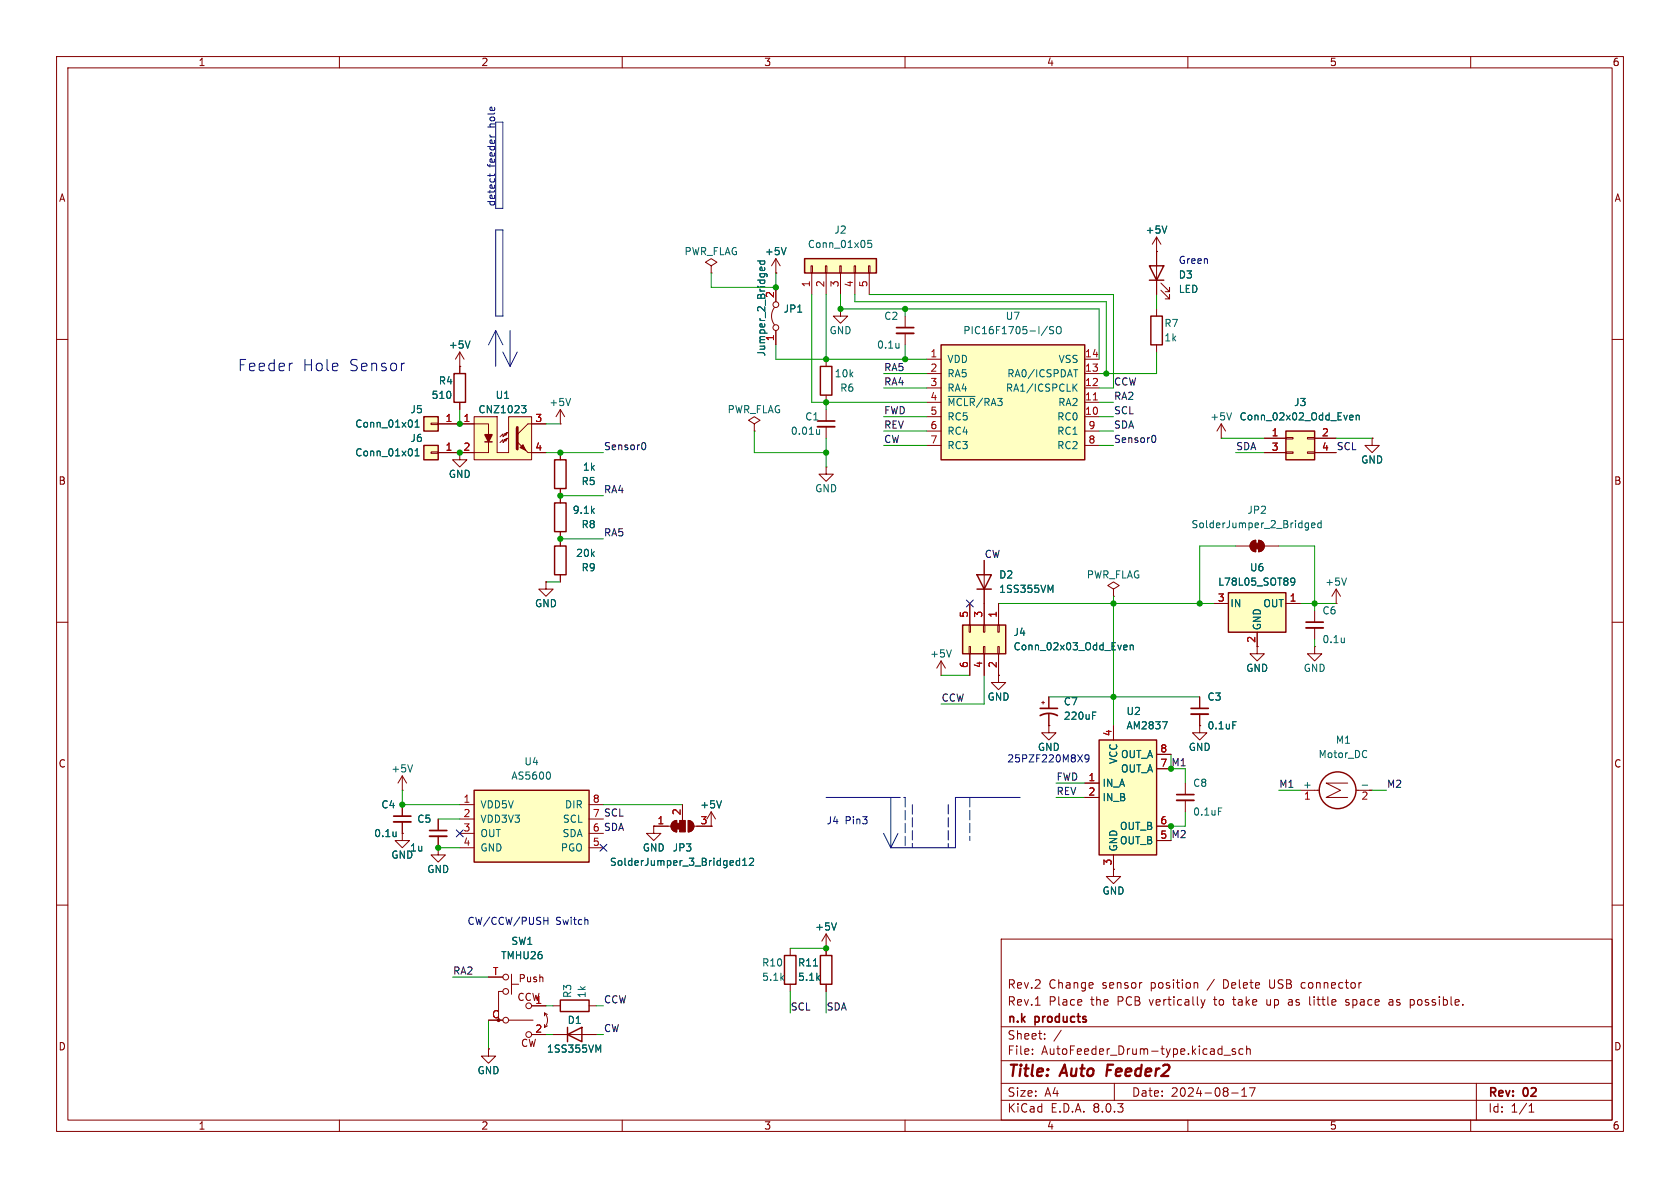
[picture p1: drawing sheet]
<svg xmlns="http://www.w3.org/2000/svg" width="297mm" height="210mm" viewBox="0 0 297 210" stroke-linecap="round" stroke-linejoin="round" font-family="sans-serif">
<g fill="none" stroke="#840000" stroke-width=".18">
<path d="M10 10h277v190h-277zM12 12h273v186h-273zM60 10v2M110 10v2M160 10v2M210 10v2M260 10v2M10 60h2M285 60h2M81.3 80v1.3h1.2l-1.2 1.3-1.3-1.3h1.3M10 110h2M285 110h2"/>
<path d="M71.1 139.7h.1M71.1 137.2l-.7 1.2M71.1 137.2v2.5M71.1 137.2l.8 1.2M10 160h2M71.1 147.3v1.3h1.3l-1.3 1.3-1.3-1.3h1.3M71.1 147.3h.1M77.5 149.9v1.2h1.2l-1.2 1.3-1.3-1.3h1.3M77.5 149.9h.1M77.5 144.8v2M77.5 147.8v2.1M285 160h2"/>
<path d="M177 166h108v32h-108zM183 177.7h.9M201.7 173.7h.2M211.3 173.7l.4 .1v.1v.8M212.3 176.7l.4 1M212.7 177.7l-.2 .4-.2 .1M213 176.7l-.3 1M224 176.7v.9M228.2 176.7l-.4 .1M228.3 177.1h-.3a.29 .29 0 0 0-.3 .3 .29 .29 0 0 0 .3 .3h.3M230.1 173.8v.8M231.5 176.2v1.3l.2 .2"/>
<path d="M237.9 177.6h.6M238.5 176.8l-.4-.1-.2 .2 .1 .2 .5 .2M240.5 173.7h.2M245.6 176.8l.4-.1 .2 .2M246.2 177.1h-.5a.29 .29 0 0 0-.2 .3 .29 .29 0 0 0 .2 .3l.5-.1M249.5 176.7l.4 .1 .1 .2v.6l-.5 .1M60 198v2M110 198v2M160 198v2M177 194.5h108M177 191.5h108M177 187.5h108"/>
<path d="M177 181.5h108M182.5 186.3v.1M182.5 185.5v.1M184.7 183.6v.1M184.7 182.8v.1M187.6 182.1l-1.3 2M197 191.5v3M210 198v2M216.4 186.5h1.1M217.7 193.2h1.2M218.4 185.5l-.4-.1-.2 .2 .1 .2 .5 .2v.3h-.6M219.5 193.8h.9"/>
<path d="M219.5 192.7l.5-.4v1.5M219.7 185.5l-.4-.1-.3 .3v.4l.2 .2h.5M220.4 185.5l.2-.1 .4 .1v.9M220.4 184.9v1.5M220.9 192.3h1l-.7 1.5M260 198v2M261 191.5v6.5M270.3 196.6h.9M270.3 195.5l.4-.4v1.5"/>
</g>
<path d="M195.8 188.2l-.2 2" fill="none" stroke="#840000" stroke-width=".4"/>
<path d="M72.9 135.2l-.4 1.3" fill="none" stroke="#006464" stroke-width=".18"/>
<path d="M75.9 147.8h3.1" fill="none" stroke="#840000" stroke-width=".33"/>
<path d="M75.9 146.8h3.1" fill="none" stroke="#840000" stroke-width=".3"/>
<path d="M83.8 139.7h20.3v12.7h-20.3z" fill="#ffffc2"/>
<path d="M98 81.3h2.1v5.1h-2.1zM98 88.9h2.1v5.1h-2.1zM98 96.5h2.1v5.1h-2.1zM83.8 139.7h20.3v12.7h-20.3zM99.1 176.8h5v2h-5zM138.7 168.9h2v5.1h-2zM145 168.9h2.1v5.1h-2.1zM100.3 182.9l2.6-1.3v2.6zM100.3 181.6v2.6" fill="none" stroke="#840000" stroke-width=".25"/>
<g fill="none" stroke="#840000" stroke-width=".18">
<path d="M125.7 47l1-.6-1-.7-1 .7 1 .6v1.3M125.7 48.3h.1M136.9 54.4a2.54 2.54 0 0 0 0 3M137.2 48.3h.1M137.2 45.7v2.6M137.2 50.8v2.5M137.2 58.4v2.6M137.2 45.7l-.8 1.3M137.2 45.7l.7 1.3M99.1 74.9h.1M99.1 72.4v2.5M99.1 72.4l-.8 1.3"/>
<path d="M99.1 72.4l.7 1.3M133.3 74.9l1.1-.6-1.1-.6-1 .6 1 .6v1.3M133.3 76.2h.1M99.1 80v1.3M99.1 86.4v2.5M99.1 94v2.5M146 82.6v1.2h1.3l-1.3 1.3-1.2-1.3h1.2M146 82.6h.1M96.5 102.9v1.2h1.3l-1.3 1.3-1.3-1.3h1.3M96.5 102.9h.1M99.1 101.6v1.3M81.3 142.2h2.5"/>
<path d="M81.3 144.8h2.5M81.3 147.3h2.5M81.3 149.9h2.5M104.1 142.2h2.6M104.1 144.8h2.6M104.1 147.3h2.6M104.1 149.9h2.6M115.6 146.1v1.2h1.2l-1.2 1.3-1.3-1.3h1.3M115.6 146.1h.1M115.6 146.1h3M118.9 145.3l.7-.3v2.1a1.02 1.02 0 0 1-.9-.7 1.02 1.02 0 0 1 .2-1.1zM120.6 142.2v2.8"/>
<path d="M121.7 145a1.02 1.02 0 0 1 1 1.1 1.02 1.02 0 0 1-1 1zM122.7 146.1h3M125.7 146.1h.1M125.7 143.5l-.7 1.3M125.7 143.5v2.6M125.7 143.5l.8 1.3M86.4 172.7h2.5M88.9 175.3h-.8v5M90.4 174h1.3M90.4 172.2v3.6M94 177.8h2.5M96.3 179.1a1.79 1.79 0 0 1 0 2.5"/>
<path d="M96.3 179.1v.5M96.3 179.1l.5 .2M97.8 177.8h1.3M104.1 177.8h1.3M139.7 167.6v1.3M139.7 174v1.3M146 167.6h.1M146 165.1v3.8M146 174v1.3M146 165.1l-.7 1.3M146 165.1l.8 1.3M86.4 185.4v1.3h1.2l-1.2 1.3-1.3-1.3h1.3"/>
<path d="M86.4 185.4h.1M86.4 180.3h2.5M89.9 180.3h4.3M94 182.9h2.5M96.3 181.1v.5M96.8 181.4l-.5 .2M97.8 182.9h7.6"/>
<circle cx="137.2" cy="57.9" r=".51"/>
<circle cx="137.2" cy="53.8" r=".51"/>
<circle cx="89.4" cy="175.3" r=".51"/>
<circle cx="89.4" cy="172.7" r=".51"/>
<circle cx="93.5" cy="177.8" r=".51"/>
<circle cx="89.4" cy="180.3" r=".51"/>
<circle cx="93.5" cy="182.9" r=".51"/>
</g>
<g fill="none" stroke="#006464" stroke-width=".18">
<path d="M133.9 46.1h1.3M134.4 46.1v.4l.2 .2 .5-.1v-.5M134.4 47.8v-.4l.3-.2 .1 .6M135.1 47.3v.5M139 43.8l-.4 1.2M100.9 70.4l-.4 1.3M97.1 136.5l.2 .5-.2 .7M127.5 141.5l-.4 1.3M130.3 152.9h.4M130.3 152.2h.4M130.7 151.7v1.3M131.3 153h.7"/>
<path d="M131.3 152.1l.4-.4v1.3M132.5 151.8l.5-.1 .2 .4-.8 .9h.8M143.8 170.8h.7M147.9 163.1l-.5 1.3M105.8 185.6l.4-.9v1.3"/>
</g>
<g fill="#840000" stroke="#840000" stroke-width=".18">
<path d="M119.6 145.5h.5v1.1h-.5z"/>
<path d="M118.9 145.3l.7-.3v2.1a1.02 1.02 0 0 1-.9-.7 1.02 1.02 0 0 1 .2-1.1z"/>
<path d="M120.1 145h1.1v2.1h-1.1z"/>
<path d="M121.7 145a1.02 1.02 0 0 1 1 1.1 1.02 1.02 0 0 1-1 1z"/>
</g>
<path d="M217.2 104.8h10.1v7h-10.1z" fill="#ffffc2"/>
<g fill="none" stroke="#840000" stroke-width=".25">
<path d="M203.2 47h2.5l-1.2 2.5zM203.2 49.5h2.5M203.5 55.9h2v5.1h-2zM217.2 104.8h10.1v7h-10.1z"/>
<circle cx="236.5" cy="139.7" r="3.3"/>
</g>
<g fill="none" stroke="#840000" stroke-width=".18">
<path d="M204.5 44.5h.1M204.5 41.9v10.2M204.5 54.6v1.3M204.5 41.9l-.8 1.3M204.5 41.9l.7 1.3M205.2 51.3l1.6 1.5v-.7v.7h-.8M205.2 50l1.6 1.6v-.8v.8h-.8M204.5 61v1.2M242.6 77.5v1.2h1.2l-1.2 1.3-1.3-1.3h1.3M242.6 77.5h.1M218.4 96.5h2.6M221.3 95.8l.7-.3v2a1.02 1.02 0 0 1-.9-.6 1.02 1.02 0 0 1 .2-1.1z"/>
<path d="M222.5 95.5a1.02 1.02 0 0 1 1 1 1.02 1.02 0 0 1-1 1zM223.5 96.5h2.6M166.4 119.4h.1M166.4 116.8l-.8 1.3M166.4 116.8v2.6M166.4 116.8l.7 1.3M176.5 119.4v1.3h1.3l-1.3 1.2-1.2-1.2h1.2M176.5 119.4h.1M214.6 106.7h2.6M222.2 111.8v3.8h1.3l-1.3 1.2-1.2-1.2h1.2M227.3 106.7h2.6M232.4 114.3v1.3h1.3l-1.3 1.2-1.3-1.2h1.3"/>
<path d="M232.4 114.3h.1M232.4 108v2M232.4 111v2M236.2 106.7h.1M236.2 104.1l-.7 1.3M236.2 104.1v2.6M236.2 104.1l.8 1.3M184.1 124.2h.6M184.4 124v.5M185.4 128.3v1.2h1.3l-1.3 1.3-1.3-1.3h1.3M185.4 128.3h.1M185.4 123.2v2"/>
<path d="M185.4 126.2v2.1M209.5 138.4v2.1M212.1 128.3v1.2h1.3l-1.3 1.3-1.3-1.3h1.3M212.1 128.3h.1M212.1 123.2v2M212.1 126.2v2.1M229.9 139.7h3.3M238.3 138.4h-3.9l2.6 1.3-2.6 1.3h3.9M239.7 139.7h2.9M209.5 141.5v2"/>
</g>
<g fill="none" stroke="#006464" stroke-width=".18">
<path d="M206.3 39.9l-.4 1.3M231 92.4l.3 .1M231.3 92.4v1.1l-.2 .2M231.3 93.2l-.3 .1M231.9 92.9l.6-.2-.1-.2-.4-.1-.1 .2v.6h.5M233.6 92.5l-.4-.1-.2 .3 .1 .5h.5M233.6 92v1.3M168.2 114.9l-.4 1.2M228.2 102.3l.2-.1 .4 .1a.84 .84 0 0 1-.3 1.1h-.2M228.9 102.7l-.2 .3-.5-.2M237.7 112.8v.8M237.7 113.5h-.1"/>
<path d="M238 102.2l-.4 1.2M193.2 126.5h.4M193.2 125.9h.6M217.9 127.6h.7M240.8 138.8h1M241.6 132.7v.1M241.6 133.8v.1M215.4 142.8h.6"/>
</g>
<path d="M230.9 111h3M210.6 126.2h3M208 141.5h3.1" fill="none" stroke="#840000" stroke-width=".33"/>
<path d="M230.9 110h3M183.9 126.5a3.2 3.2 0 0 1 3 0M183.9 125.2h3M210.6 125.2h3M208 140.5h3.1" fill="none" stroke="#840000" stroke-width=".3"/>
<g fill="#840000" stroke="#840000" stroke-width=".18">
<path d="M221.7 96h1.1v1h-1.1z"/>
<path d="M221.3 95.8l.7-.3v2a1.02 1.02 0 0 1-.9-.6 1.02 1.02 0 0 1 .2-1.1z"/>
<path d="M222.5 95.5a1.02 1.02 0 0 1 1 1 1.02 1.02 0 0 1-1 1z"/>
</g>
<path d="M227.3 76.2h5.1v5.1h-5.1z" fill="#ffffc2"/>
<g fill="none" stroke="#840000" stroke-width=".18">
<path d="M215.9 77.5h.1M215.9 74.9l-.8 1.3M215.9 74.9v2.6M215.9 74.9l.8 1.3M223.5 77.5h3.8M227.3 79.9h1.3v.2h-1.3zM227.3 77.3h1.3v.3h-1.3zM231.1 79.9h1.3v.2h-1.3zM231.1 77.3h1.3v.3h-1.3zM232.4 77.5h3.8M174 99.1v7.6M223.5 80h3.8"/>
<path d="M232.4 80h3.8M71.1 142.2v2.1M71.1 145.3v2"/>
</g>
<path d="M227.3 76.2h5.1v5.1h-5.1zM172.7 101.6h2.6l-1.3 2.5zM172.7 104.1h2.6" fill="none" stroke="#840000" stroke-width=".25"/>
<path d="M217.7 73l-.4 1.2M238.8 73.4l.4 .1v.2l-.6 .1M239.2 74.2h-.4M239.8 73.5l.1-.1 .3 .1 .1 .7M239.8 73.4v.8M185.7 104.4l.4-1v1.3M70 147.1v.8M70 147.8h.1" fill="none" stroke="#006464" stroke-width=".18"/>
<path d="M69.6 145.3h3" fill="none" stroke="#840000" stroke-width=".33"/>
<path d="M69.6 144.3h3" fill="none" stroke="#840000" stroke-width=".3"/>
<path d="M170.2 110.5h7.6v5.1h-7.6z" fill="#ffffc2"/>
<g fill="none" stroke="#840000" stroke-width=".18">
<path d="M171.3 110.5h.3v1.3h-.3zM171.3 114.3h.3v1.3h-.3zM171.4 106.7v3.8M171.4 115.6v3.8M173.9 110.5h.2v1.3h-.2zM173.9 114.3h.2v1.3h-.2zM174 106.7v3.8M174 115.6v3.8M176.4 110.5h.3v1.3h-.3zM176.4 114.3h.3v1.3h-.3zM176.5 106.7v3.8M176.5 115.6v3.8"/>
<path d="M196.8 104.1l1.1-.6-1.1-.6-1 .6 1 .6v1.3M196.8 105.4h.1"/>
</g>
<path d="M170.2 110.5h7.6v5.1h-7.6z" fill="none" stroke="#840000" stroke-width=".25"/>
<path d="M198.8 114l.4 .1 .1 .2-.6 .2M199.2 114.8l-.4 .1M199.8 114.2l.2-.2 .3 .1v.8M199.8 114v.9" fill="none" stroke="#006464" stroke-width=".18"/>
<path d="M74.9 78.7h2.6v2.6h-2.6z" fill="#ffffc2"/>
<path d="M76.2 79.9h1.3v.2h-1.3zM77.5 80h3.8" fill="none" stroke="#840000" stroke-width=".18"/>
<path d="M74.9 78.7h2.6v2.6h-2.6z" fill="none" stroke="#840000" stroke-width=".25"/>
<path d="M73.4 79.7l.4-.4v1.3M73.4 80.6h.7" fill="none" stroke="#006464" stroke-width=".18"/>
<path d="M74.9 73.7h2.6v2.5h-2.6z" fill="#ffffc2"/>
<path d="M76.2 74.8h1.3v.3h-1.3zM77.5 74.9h3.8M81.3 64.8v1.2M81.3 71.1v1.3" fill="none" stroke="#840000" stroke-width=".18"/>
<path d="M74.9 73.7h2.6v2.5h-2.6zM80.3 66h2v5.1h-2z" fill="none" stroke="#840000" stroke-width=".25"/>
<path d="M73.4 75.5h.7M73.4 74.6l.4-.4v1.3" fill="none" stroke="#006464" stroke-width=".18"/>
<path d="M194.3 130.8h10.2v20.3h-10.2z" fill="#ffffc2"/>
<path d="M194.3 130.8h10.2v20.3h-10.2z" fill="none" stroke="#840000" stroke-width=".25"/>
<path d="M191.8 138.4h2.5M196.8 128.3v2.5M204.5 135.9h2.5M204.5 133.4h2.5M191.8 141h2.5M196.8 153.7v1.2h1.3l-1.3 1.3-1.2-1.3h1.2M196.8 153.7h.1M196.8 151.1v2.6M204.5 148.6h2.5M204.5 146.1h2.5" fill="none" stroke="#840000" stroke-width=".18"/>
<path d="M205.5 127.6h.9l-.6 1.2" fill="none" stroke="#006464" stroke-width=".18"/>
<path d="M83.8 73.7h4.1v6.3h2v-6.3h4.1v7.6h-10.2z" fill="#ffffc2"/>
<path d="M85.7 78.1h1.3" fill="none" stroke="#840000" stroke-width=".25"/>
<path d="M81.3 74.9h5.1v1.9M81.3 64.8h.1M81.3 62.2l-.8 1.3M81.3 62.2v2.6M81.3 62.2l.7 1.3M83.8 73.7h4.1v6.3h2v-6.3h4.1v7.6h-10.2zM86.4 78.1v1.9h-5.1M89.2 76.7l.5-.2-.3 .5zM89.7 76.5l-.8 .7v-.5l-.5 .5M89.7 77.5l-.3 .5-.2-.3 .5-.2-.8 .7v-.5l-.5 .5M96.5 74.9h-3.2l-1.9 1.9M93.3 80h3.2" fill="none" stroke="#840000" stroke-width=".18"/>
<g fill="#840000" stroke="#840000" stroke-width=".18">
<path d="M91.4 78.1l1.9 1.9z"/>
<path d="M92.5 78.6l.5 1-1.1-.5z"/>
</g>
<path d="M91.4 75.6v3.8" fill="none" stroke="#840000" stroke-width=".51"/>
<path d="M85.7 76.8h1.3l-.6 1.3z" fill="#840000" stroke="#840000" stroke-width=".25"/>
<path d="M83.1 60.3l-.4 1.2M92.2 71.7h.8l-.4 .5 .3 .1 .1 .4-.3 .3h-.3" fill="none" stroke="#006464" stroke-width=".18"/>
<path d="M142.2 45.7h12.7v2.6h-12.7z" fill="#ffffc2"/>
<g fill="none" stroke="#840000" stroke-width=".18">
<path d="M143.4 47h.2v1.3h-.2zM143.5 48.3v3.8M145.9 47h.3v1.3h-.3zM146 48.3v3.8M148.5 47h.2v1.3h-.2zM148.6 54.6v1.3h1.3l-1.3 1.3-1.3-1.3h1.3M148.6 54.6h.1M148.6 48.3v3.8M151 47h.3v1.3h-.3zM151.1 48.3v3.8M153.5 47h.3v1.3h-.3zM153.7 48.3v3.8"/>
<path d="M160 55.9v2M160 58.9v2.1M146 63.5v1.3M146 69.9v1.2M146 72.4v2M146 75.4v2.1"/>
</g>
<path d="M142.2 45.7h12.7v2.6h-12.7zM145 64.8h2.1v5.1h-2.1z" fill="none" stroke="#840000" stroke-width=".25"/>
<path d="M154.1 42.5h-.6l-.1 .6 .2-.1h.4l.1 .2v.4l-.2 .2-.5-.2M144.9 75.9v.9M144.9 76.7l-.4 .1M158.9 60.7v.8M158.9 61.4v.1" fill="none" stroke="#006464" stroke-width=".18"/>
<path d="M158.5 58.9h3M144.5 75.4h3.1" fill="none" stroke="#840000" stroke-width=".33"/>
<path d="M158.5 57.9h3M144.5 74.4h3.1" fill="none" stroke="#840000" stroke-width=".3"/>
<path d="M166.4 61h25.4v20.3h-25.4z" fill="#ffffc2"/>
<path d="M166.4 61h25.4v20.3h-25.4z" fill="none" stroke="#840000" stroke-width=".25"/>
<g fill="none" stroke="#840000" stroke-width=".18">
<path d="M137.2 48.3h.1M137.2 50.8v2.5M137.2 58.4v2.6M204.5 44.5h.1M204.5 44.5v2.5M204.5 49.5v2.6M77.5 74.9h6.3M81.3 64.8h.1M81.3 64.8v1.2M81.3 71.1v1.3M94 74.9h2.5M163.8 63.5h2.6"/>
<path d="M163.8 73.7h2.6M163.8 71.1h2.6M163.8 68.6h2.6M163.8 66h2.6M163.8 76.2h2.6M163.8 78.7h2.6M191.8 63.5h2.5M191.8 73.7h2.5M191.8 71.1h2.5M191.8 68.6h2.5M191.8 66h2.5M191.8 76.2h2.5"/>
<path d="M191.8 78.7h2.5M223.5 77.5h3.8M232.4 77.5h3.8M242.6 77.5h.1M77.5 80h6.3M94 80h2.5M99.1 80v1.3M99.1 86.4v2.5M99.1 94v2.5M174 99.1v2.5M223.5 80h3.8M232.4 80h3.8"/>
<path d="M96.5 102.9h.1M99.1 101.6v1.3M171.4 106.7v3.8M171.4 115.6v3.8M174 104.1v6.4M174 115.6v3.8M176.5 119.4h.1M176.5 106.7v3.8M176.5 115.6v3.8M214.6 106.7h2.6M222.2 111.8v2.5M227.3 106.7h2.6"/>
<path d="M185.4 128.3h.1M185.4 123.2v2M185.4 126.2v2.1M191.8 138.4h2.5M196.8 128.3v2.5M204.5 135.9h2.5M204.5 133.4h2.5M212.1 128.3h.1M212.1 123.2v2M212.1 126.2v2.1M71.1 147.3h.1M71.1 142.2v2.1"/>
<path d="M71.1 145.3v2M77.5 149.9h.1M77.5 144.8v2M77.5 147.8v2.1M115.6 146.1h.1M115.6 146.1h2.5M120.6 142.2v2.6M123.2 146.1h2.5M125.7 146.1h.1M191.8 141h2.5M196.8 153.7h.1M196.8 151.1v2.6"/>
<path d="M204.5 148.6h2.5M204.5 146.1h2.5M86.4 172.7h2.5M94 177.8h2.5M146 167.6h.1M146 167.6v1.3M146 174v1.3M86.4 185.4h.1M86.4 180.3h2.5M94 182.9h2.5M97.8 182.9h2.5M102.9 182.9h2.5"/>
</g>
<path d="M193.3 70.7h.7" fill="none" stroke="#a90000" stroke-width=".18"/>
<g fill="none" stroke="#006464" stroke-width=".18">
<path d="M206.3 39.9l-.4 1.3M133.9 46.1h1.3M134.4 46.1v.4l.2 .2 .5-.1v-.5M134.4 47.8v-.4l.3-.2 .1 .6M135.1 47.3v.5M139 43.8l-.4 1.2M185.2 57.7l-1.1 1.6M186.3 57.8l-.5-.1-.3 .3 .2 .3 .5 .2v.4l-.2 .1-.5-.1M186.8 57.9l.3-.2a.43 .43 0 0 1 .5 .5v.4a.42 .42 0 0 1-.4 .4 .42 .42 0 0 1-.4-.4zM73.4 75.5h.7M73.4 74.6l.4-.4v1.3M73.4 79.7l.4-.4v1.3"/>
<path d="M83.1 60.3l-.4 1.2M92.2 71.7h.8l-.4 .5 .3 .1 .1 .4-.3 .3h-.3M167.6 70.1h4.8M189.8 65.3h.7M189.9 68.4l.5 .8M190.2 65.3v1.3M190.4 67.9l-.7 .7M238.8 73.4l.4 .1v.2l-.6 .1M239.2 74.2h-.4M239.8 73.5l.1-.1 .3 .1 .1 .7M239.8 73.4v.8M73.4 80.6h.7"/>
<path d="M185.7 104.4l.4-1v1.3M198.8 114l.4 .1 .1 .2-.6 .2M199.2 114.8l-.4 .1M199.8 114.2l.2-.2 .3 .1v.8M199.8 114v.9M228.2 102.3l.2-.1 .4 .1a.84 .84 0 0 1-.3 1.1h-.2M228.9 102.7l-.2 .3-.5-.2M193.2 126.5h.4M193.2 125.9h.6M205.5 127.6h.9l-.6 1.2M217.9 127.6h.7M70 147.1v.8"/>
<path d="M70 147.8h.1M127.5 141.5l-.4 1.3M130.3 152.9h.4M130.3 152.2h.4M130.7 151.7v1.3M131.3 153h.7M131.3 152.1l.4-.4v1.3M132.5 151.8l.5-.1 .2 .4-.8 .9h.8M143.8 170.8h.7M147.9 163.1l-.5 1.3M105.8 185.6l.4-.9v1.3"/>
</g>
<path d="M113.7 78.2a.68 .68 0 0 1 .5 .7 .68 .68 0 0 1-.5 .6M203.9 77a.68 .68 0 0 1 .4 .6 .68 .68 0 0 1-.4 .6" fill="none" stroke="#0f0f0f" stroke-width=".18"/>
<g fill="none" stroke="#0000c2" stroke-width=".18">
<path d="M86.6 23.8v.2M86.6 30.7v.5M87.5 30.7l-.2 .3h-1.1M87.6 21.6h1.3v15.2h-1.3zM87.6 40.6h1.3v15.3h-1.3zM51.5 64.2h.2M71.3 64.2h.2M192.5 134l-.2 .2h-.3l-.2-.2 .1-.5 .4-.1 .2 .1a.84 .84 0 0 1-.3 1.2h-.3M146 141h11.5v8.9M156.2 147.3l1.3 2.6M158.7 147.3l-1.2 2.6M180.3 141h-11.4v8.9h-11.4"/>
<path d="M96.1 162.1v1.3M96.1 162.8h.8M96.9 162.1v1.3"/>
</g>
<path d="M87.6 58.4l-1.2 2.6M87.6 58.4v6.4M87.6 58.4l1.3 2.6M90.2 58.4v6.4M88.9 62.2l1.3 2.6M91.4 62.2l-1.2 2.6" fill="none" stroke="#00f" stroke-width=".18"/>
<path d="M157.5 141h2.5M160 141v8.9M161.3 142.2v7.7M167.6 142.2v7.7M171.4 141v7.6" fill="none" stroke="#0000c2" stroke-width=".18" stroke-dasharray="1.7 .6"/>
<g fill="none" stroke="#009600" stroke-width=".18">
<path d="M125.7 48.3v2.5h11.5v-2.5M143.5 52.1v19h20.3M146 52.1v11.4M148.6 52.1v2.5h45.7v8.9M151.1 52.1v1.2h44.5v12.7M153.7 52.1h43.1v16.5h-2.5M160 54.6v1.3M204.5 52.1v2.5M81.3 72.4v2.5M96.5 74.9h2.6M133.3 76.2v3.8h12.7M137.2 61v2.5h26.6"/>
<path d="M146 71.1v1.3M146 77.5v5.1M156.2 78.7h7.6M156.2 73.7h7.6M156.2 66h7.6M156.2 68.6h7.6M156.2 76.2h7.6M160 61v2.5M194.3 78.7h2.5M194.3 73.7h2.5M194.3 71.1h2.5M194.3 76.2h2.5"/>
<path d="M204.5 62.2v3.8h-10.2M215.9 77.5h7.6M236.2 77.5h6.4M96.5 80h10.2M99.1 95.3h7.6M99.1 87.6h7.6M218.4 80h5.1M218.4 96.5h-6.3v10.2M226.1 96.5h6.3v11.5M96.5 102.9h2.6M166.4 119.4h5M174 119.4v5.1h-7.6"/>
<path d="M176.5 106.7h38.1M196.8 105.4v22.9M229.9 106.7h6.3M232.4 113v1.3M71.1 139.7v2.5h10.2M185.4 123.2h26.7M186.7 138.4h5.1M207 133.4v2.5M209.5 135.9v2.5M226.1 139.7h3.8M242.6 139.7h2.5M77.5 149.9h3.8"/>
<path d="M77.5 144.8h3.8M106.7 142.2h13.9M186.7 141h5.1M209.5 143.5v2.6h-2.5v2.5M80 172.7h6.4M96.5 177.8h1.3M105.4 177.8h1.3M139.7 175.3v3.8M139.7 167.6h6.3M146 175.3v3.8M86.4 180.3v5.1M96.5 182.9h1.3"/>
<path d="M105.4 182.9h1.3"/>
</g>
<path d="M170.8 106.1l1.3 1.2M172.1 106.1l-1.3 1.2M80.7 146.7l1.2 1.2M81.9 146.7l-1.2 1.2M106.1 149.3l1.2 1.2M107.3 149.3l-1.2 1.2" fill="none" stroke="#000084" stroke-width=".18"/>
<g fill="#009600" stroke="#009600" stroke-width=".18">
<circle cx="146" cy="80" r=".46"/>
<circle cx="99.1" cy="87.6" r=".46"/>
<circle cx="99.1" cy="80" r=".46"/>
<circle cx="99.1" cy="95.3" r=".46"/>
<circle cx="196.8" cy="123.2" r=".46"/>
<circle cx="148.6" cy="54.6" r=".46"/>
<circle cx="137.2" cy="50.8" r=".46"/>
<circle cx="160" cy="63.5" r=".46"/>
<circle cx="146" cy="71.1" r=".46"/>
<circle cx="146" cy="63.5" r=".46"/>
<circle cx="160" cy="54.6" r=".46"/>
<circle cx="81.3" cy="74.9" r=".46"/>
<circle cx="81.3" cy="80" r=".46"/>
<circle cx="195.6" cy="66" r=".46"/>
<circle cx="212.1" cy="106.7" r=".46"/>
<circle cx="196.8" cy="106.7" r=".46"/>
<circle cx="207" cy="135.9" r=".46"/>
<circle cx="207" cy="146.1" r=".46"/>
<circle cx="232.4" cy="106.7" r=".46"/>
<circle cx="146" cy="167.6" r=".46"/>
<circle cx="71.1" cy="142.2" r=".46"/>
<circle cx="77.5" cy="149.9" r=".46"/>
</g>
<g font-size="2.8" fill="#0000c2">
<text x="41.9" y="65.8">Feeder</text>
<text x="53.4" y="65.8">Hole</text>
<text x="61.6" y="65.8">Sensor</text>
</g>
<g font-size="2.8" fill="#840000">
<text x="178" y="190.9">Title:</text>
<text x="187.7" y="190.9">Auto</text>
<text x="196.5" y="190.9">Feeder2</text>
</g>
<g font-size="2.1" fill="#840000">
<text x="178" y="178">Rev.1</text>
<text x="178" y="175">Rev.2</text>
<text x="185.4" y="178">Place</text>
<text x="185.4" y="175">Change</text>
<text x="192.9" y="178">the</text>
<text x="194.9" y="175">sensor</text>
<text x="197.7" y="178">PCB</text>
<text x="203.5" y="178">vertically</text>
<text x="203.5" y="175">position</text>
<text x="213.8" y="175">/</text>
<text x="215.1" y="178">to</text>
<text x="216.6" y="175">Delete</text>
<text x="218.6" y="178">take</text>
<text x="224.6" y="178">up</text>
<text x="224.9" y="175">USB</text>
<text x="228.6" y="178">as</text>
<text x="230.7" y="175">connector</text>
<text x="232.5" y="178">little</text>
<text x="239.1" y="178">space</text>
<text x="246.9" y="178">as</text>
<text x="250.7" y="178">possible.</text>
<text x="178" y="184">Sheet:</text>
<text x="178" y="181.2">n.k</text>
<text x="183" y="181.2">products</text>
<text x="178" y="186.7">File:</text>
<text x="184.1" y="186.7">AutoFeeder_Drum-type.kicad_sch</text>
<text x="178" y="196.9">KiCad</text>
<text x="178" y="194.1">Size:</text>
<text x="184.7" y="194.1">A4</text>
<text x="185.7" y="196.9">E.D.A.</text>
<text x="193.3" y="196.9">8.0.3</text>
<text x="200" y="194.1">Date:</text>
<text x="207" y="194.1">2024-08-17</text>
<text x="263" y="194.3">Rev:</text>
<text x="263" y="196.9">Id:</text>
<text x="267.1" y="196.9">1/1</text>
<text x="269.4" y="194.3">02</text>
</g>
<g font-size="1.8" fill="#840000">
<text x="35" y="11.9">1</text>
<text x="85" y="11.9">2</text>
<text x="135" y="11.9">3</text>
<text x="185" y="11.9">4</text>
<text x="235" y="11.9">5</text>
<text x="285" y="11.9">6</text>
<text x="10.3" y="35.9">A</text>
<text x="285.3" y="35.9">A</text>
<text x="81.8" y="79.8">2</text>
<text x="10.3" y="85.9">B</text>
<text x="285.3" y="85.9">B</text>
<text x="10.3" y="135.9">C</text>
<text x="285.3" y="135.9">C</text>
<text x="91.6" y="173.8">Push</text>
<text x="91.4" y="177.1">CCW</text>
<text x="10.3" y="185.9">D</text>
<text x="92" y="185.3">CW</text>
<text x="285.3" y="185.9">D</text>
<text x="35" y="199.9">1</text>
<text x="85" y="199.9">2</text>
<text x="135" y="199.9">3</text>
<text x="185" y="199.9">4</text>
<text x="235" y="199.9">5</text>
<text x="285" y="199.9">6</text>
</g>
<g font-size="1.8" fill="#0000c2">
<text x="87.6" y="22.4" transform="rotate(-90 87.6 22.4)">hole</text>
<text x="87.6" y="29.5" transform="rotate(-90 87.6 29.5)">feeder</text>
<text x="87.6" y="36.6" transform="rotate(-90 87.6 36.6)">detect</text>
<text x="208.3" y="46.7">Green</text>
<text x="178" y="135">25PZF220M8X9</text>
<text x="146" y="145.8">J4</text>
<text x="149.4" y="145.8">Pin3</text>
<text x="82.5" y="163.6">CW/CCW/PUSH</text>
<text x="98.2" y="163.6">Switch</text>
</g>
<g font-size="1.8" fill="#006464">
<text x="147.4" y="41.5">J2</text>
<text x="202.4" y="41.5">+5V</text>
<text x="120.9" y="45.3">PWR_FLAG</text>
<text x="135.1" y="45.3">+5V</text>
<text x="142.7" y="44">Conn_01x05</text>
<text x="208.3" y="49.4">D3</text>
<text x="208.3" y="52">LED</text>
<text x="138.4" y="55.5">JP1</text>
<text x="146.6" y="59.3">GND</text>
<text x="156.2" y="56.7">C2</text>
<text x="170.2" y="59.3">PIC16F1705-I/SO</text>
<text x="177.7" y="56.7">U7</text>
<text x="205.7" y="58">R7</text>
<text x="79.2" y="61.8">+5V</text>
<text x="135.5" y="63.1" transform="rotate(-90 135.5 63.1)">Jumper_2_Bridged</text>
<text x="154.9" y="61.8">0.1u</text>
<text x="167.4" y="64.4">VDD</text>
<text x="187" y="64.4">VSS</text>
<text x="205.7" y="60.6">1k</text>
<text x="76.2" y="70.7">510</text>
<text x="77.5" y="68.2">R4</text>
<text x="87.5" y="70.7">U1</text>
<text x="97" y="72">+5V</text>
<text x="147.5" y="66.9">10k</text>
<text x="148.4" y="69.4">R6</text>
<text x="167.4" y="66.9">RA5</text>
<text x="167.4" y="69.4">RA4</text>
<text x="167.4" y="72">~{MCLR}/RA3</text>
<text x="177.7" y="69.4">RA1/ICSPCLK</text>
<text x="178" y="66.9">RA0/ICSPDAT</text>
<text x="187" y="72">RA2</text>
<text x="228.7" y="72">J3</text>
<text x="62.7" y="75.8">Conn_01x01</text>
<text x="72.5" y="73.3">J5</text>
<text x="84.5" y="73.3">CNZ1023</text>
<text x="128.5" y="73.3">PWR_FLAG</text>
<text x="139.7" y="77.1">0.01u</text>
<text x="142.2" y="74.5">C1</text>
<text x="167.4" y="74.5">RC5</text>
<text x="167.4" y="77.1">RC4</text>
<text x="186.8" y="74.5">RC0</text>
<text x="186.8" y="77.1">RC1</text>
<text x="213.9" y="74.5">+5V</text>
<text x="219" y="74.5">Conn_02x02_Odd_Even</text>
<text x="62.7" y="80.9">Conn_01x01</text>
<text x="72.5" y="78.3">J6</text>
<text x="103" y="83.4">1k</text>
<text x="167.4" y="79.6">RC3</text>
<text x="186.8" y="79.6">RC2</text>
<text x="240.5" y="82.1">GND</text>
<text x="79.2" y="84.7">GND</text>
<text x="102.7" y="86">R5</text>
<text x="144" y="87.2">GND</text>
<text x="101.1" y="91">9.1k</text>
<text x="102.7" y="93.6">R8</text>
<text x="210.5" y="93.6">SolderJumper_2_Bridged</text>
<text x="220.4" y="91">JP2</text>
<text x="101.8" y="98.7">20k</text>
<text x="102.7" y="101.2">R9</text>
<text x="220.9" y="101.2">U6</text>
<text x="94.5" y="107.5">GND</text>
<text x="176.5" y="102.5">D2</text>
<text x="176.5" y="105">1SS355VM</text>
<text x="192" y="102.5">PWR_FLAG</text>
<text x="215.3" y="103.7">L78L05_SOT89</text>
<text x="217.4" y="107.5">IN</text>
<text x="223.2" y="107.5">OUT</text>
<text x="234.2" y="103.7">+5V</text>
<text x="179.1" y="112.6">J4</text>
<text x="223.1" y="111.5" transform="rotate(-90 223.1 111.5)">GND</text>
<text x="233.7" y="108.8">C6</text>
<text x="233.7" y="113.9">0.1u</text>
<text x="164.3" y="116.4">+5V</text>
<text x="179.1" y="115.2">Conn_02x03_Odd_Even</text>
<text x="220.2" y="119">GND</text>
<text x="230.4" y="119">GND</text>
<text x="174.5" y="124.1">GND</text>
<text x="188" y="124.9">C7</text>
<text x="213.4" y="124.1">C3</text>
<text x="188" y="127.4">220uF</text>
<text x="199.1" y="126.6">U2</text>
<text x="199.1" y="129.1">AM2837</text>
<text x="213.4" y="129.1">0.1uF</text>
<text x="236.1" y="131.7">M1</text>
<text x="69.1" y="136.8">+5V</text>
<text x="92.6" y="135.5">U4</text>
<text x="183.4" y="132.9">GND</text>
<text x="197.7" y="135.1" transform="rotate(-90 197.7 135.1)">VCC</text>
<text x="198.1" y="136.8">OUT_A</text>
<text x="198.1" y="134.2">OUT_A</text>
<text x="210.1" y="132.9">GND</text>
<text x="233" y="134.2">Motor_DC</text>
<text x="67.3" y="143.1">C4</text>
<text x="84.8" y="143.1">VDD5V</text>
<text x="90.3" y="138">AS5600</text>
<text x="99.8" y="143.1">DIR</text>
<text x="123.7" y="143.1">+5V</text>
<text x="194.8" y="139.3">IN_A</text>
<text x="194.8" y="141.8">IN_B</text>
<text x="210.8" y="139.3">C8</text>
<text x="230.3" y="139.4">+</text>
<text x="66" y="148.2">0.1u</text>
<text x="73.7" y="145.6">C5</text>
<text x="84.8" y="145.6">VDD3V3</text>
<text x="84.8" y="148.2">OUT</text>
<text x="99.4" y="148.2">SDA</text>
<text x="99.4" y="145.6">SCL</text>
<text x="197.9" y="149.5">OUT_B</text>
<text x="197.9" y="146.9">OUT_B</text>
<text x="210.8" y="144.4">0.1uF</text>
<text x="69.1" y="152">GND</text>
<text x="72.4" y="150.7">1u</text>
<text x="75.4" y="154.5">GND</text>
<text x="84.8" y="150.7">GND</text>
<text x="99.1" y="150.7">PGO</text>
<text x="107.7" y="153.3">SolderJumper_3_Bridged12</text>
<text x="113.5" y="150.7">GND</text>
<text x="118.8" y="150.7">JP3</text>
<text x="197.7" y="150.6" transform="rotate(-90 197.7 150.6)">GND</text>
<text x="194.8" y="158.3">GND</text>
<text x="90.3" y="167.2">SW1</text>
<text x="144" y="164.7">+5V</text>
<text x="88.5" y="169.8">TMHU26</text>
<text x="134.6" y="173.6">5.1k</text>
<text x="134.6" y="171">R10</text>
<text x="141" y="173.6">5.1k</text>
<text x="141" y="171">R11</text>
<text x="101.2" y="176.5" transform="rotate(-90 101.2 176.5)">R3</text>
<text x="103.7" y="176.5" transform="rotate(-90 103.7 176.5)">1k</text>
<text x="100.3" y="181.2">D1</text>
<text x="84.3" y="190.1">GND</text>
<text x="96.6" y="186.3">1SS355VM</text>
</g>
<g font-size="1.8" fill="#a90000">
<text x="136.9" y="52.8" transform="rotate(-90 136.9 52.8)">2</text>
<text x="143.3" y="50.9" transform="rotate(-90 143.3 50.9)">1</text>
<text x="145.8" y="50.9" transform="rotate(-90 145.8 50.9)">2</text>
<text x="148.3" y="50.9" transform="rotate(-90 148.3 50.9)">3</text>
<text x="150.9" y="50.9" transform="rotate(-90 150.9 50.9)">4</text>
<text x="153.4" y="50.9" transform="rotate(-90 153.4 50.9)">5</text>
<text x="136.9" y="60.4" transform="rotate(-90 136.9 60.4)">1</text>
<text x="164.4" y="63.2">1</text>
<text x="164.4" y="65.8">2</text>
<text x="191.7" y="65.8">13</text>
<text x="191.7" y="63.2">14</text>
<text x="164.4" y="68.3">3</text>
<text x="164.4" y="70.9">4</text>
<text x="191.7" y="70.9">11</text>
<text x="191.7" y="68.3">12</text>
<text x="78.7" y="74.7">1</text>
<text x="81.8" y="74.7">1</text>
<text x="94.5" y="74.7">3</text>
<text x="164.4" y="73.4">5</text>
<text x="164.4" y="75.9">6</text>
<text x="191.7" y="73.4">10</text>
<text x="192.3" y="75.9">9</text>
<text x="224.7" y="77.2">1</text>
<text x="233.6" y="77.2">2</text>
<text x="78.7" y="79.8">1</text>
<text x="94.5" y="79.8">4</text>
<text x="164.4" y="78.5">7</text>
<text x="192.3" y="78.5">8</text>
<text x="224.7" y="79.8">3</text>
<text x="233.6" y="79.8">4</text>
<text x="215.2" y="106.4">3</text>
<text x="227.9" y="106.4">1</text>
<text x="171.2" y="109.3" transform="rotate(-90 171.2 109.3)">5</text>
<text x="173.7" y="109.3" transform="rotate(-90 173.7 109.3)">3</text>
<text x="176.3" y="109.3" transform="rotate(-90 176.3 109.3)">1</text>
<text x="222" y="113.7" transform="rotate(-90 222 113.7)">2</text>
<text x="171.2" y="118.2" transform="rotate(-90 171.2 118.2)">6</text>
<text x="173.7" y="118.2" transform="rotate(-90 173.7 118.2)">4</text>
<text x="176.3" y="118.2" transform="rotate(-90 176.3 118.2)">2</text>
<text x="196.6" y="130.2" transform="rotate(-90 196.6 130.2)">4</text>
<text x="205" y="133.1">8</text>
<text x="205" y="135.6">7</text>
<text x="81.8" y="142">1</text>
<text x="104.7" y="142">8</text>
<text x="192.3" y="138.2">1</text>
<text x="192.3" y="140.7">2</text>
<text x="230.4" y="141.7">1</text>
<text x="240.6" y="141.7">2</text>
<text x="81.8" y="144.5">2</text>
<text x="81.8" y="147.1">3</text>
<text x="81.8" y="149.6">4</text>
<text x="104.7" y="149.6">5</text>
<text x="116.1" y="145.8">1</text>
<text x="120.4" y="144.2" transform="rotate(-90 120.4 144.2)">2</text>
<text x="123.8" y="145.8">3</text>
<text x="205" y="145.8">6</text>
<text x="205" y="148.3">5</text>
<text x="196.6" y="153.1" transform="rotate(-90 196.6 153.1)">3</text>
<text x="87" y="172.5">T</text>
<text x="94.5" y="177.5">1</text>
<text x="86.9" y="180.1">C</text>
<text x="94.5" y="182.6">2</text>
</g>
<g font-size="1.8" fill="#0f0f0f">
<text x="156.2" y="65.7">RA5</text>
<text x="156.2" y="68.2">RA4</text>
<text x="196.8" y="70.8">RA2</text>
<text x="196.8" y="68.2">CCW</text>
<text x="156.2" y="75.9">REV</text>
<text x="156.2" y="73.3">FWD</text>
<text x="196.8" y="73.3">SCL</text>
<text x="196.8" y="75.9">SDA</text>
<text x="106.7" y="79.7">Sensor0</text>
<text x="156.2" y="78.4">CW</text>
<text x="196.8" y="78.4">Sensor0</text>
<text x="218.4" y="79.7">SDA</text>
<text x="236.2" y="79.7">SCL</text>
<text x="106.7" y="87.3">RA4</text>
<text x="106.7" y="94.9">RA5</text>
<text x="174" y="98.7">CW</text>
<text x="166.4" y="124.1">CCW</text>
<text x="186.7" y="138.1">FWD</text>
<text x="186.7" y="140.6">REV</text>
<text x="226.1" y="139.4">M1</text>
<text x="245.1" y="139.4">M2</text>
<text x="104.7" y="147.1">6 SDA</text>
<text x="104.7" y="144.5">7 SCL</text>
<text x="205" y="148.3">5 M2</text>
<text x="80" y="172.4">RA2</text>
<text x="106.7" y="177.5">CCW</text>
<text x="139.7" y="178.7">SCL</text>
<text x="146" y="178.7">SDA</text>
<text x="106.7" y="182.5">CW</text>
</g>
<text font-size="1.8" fill="#009600" x="205" y="135.6">7 M1</text>
</svg>
